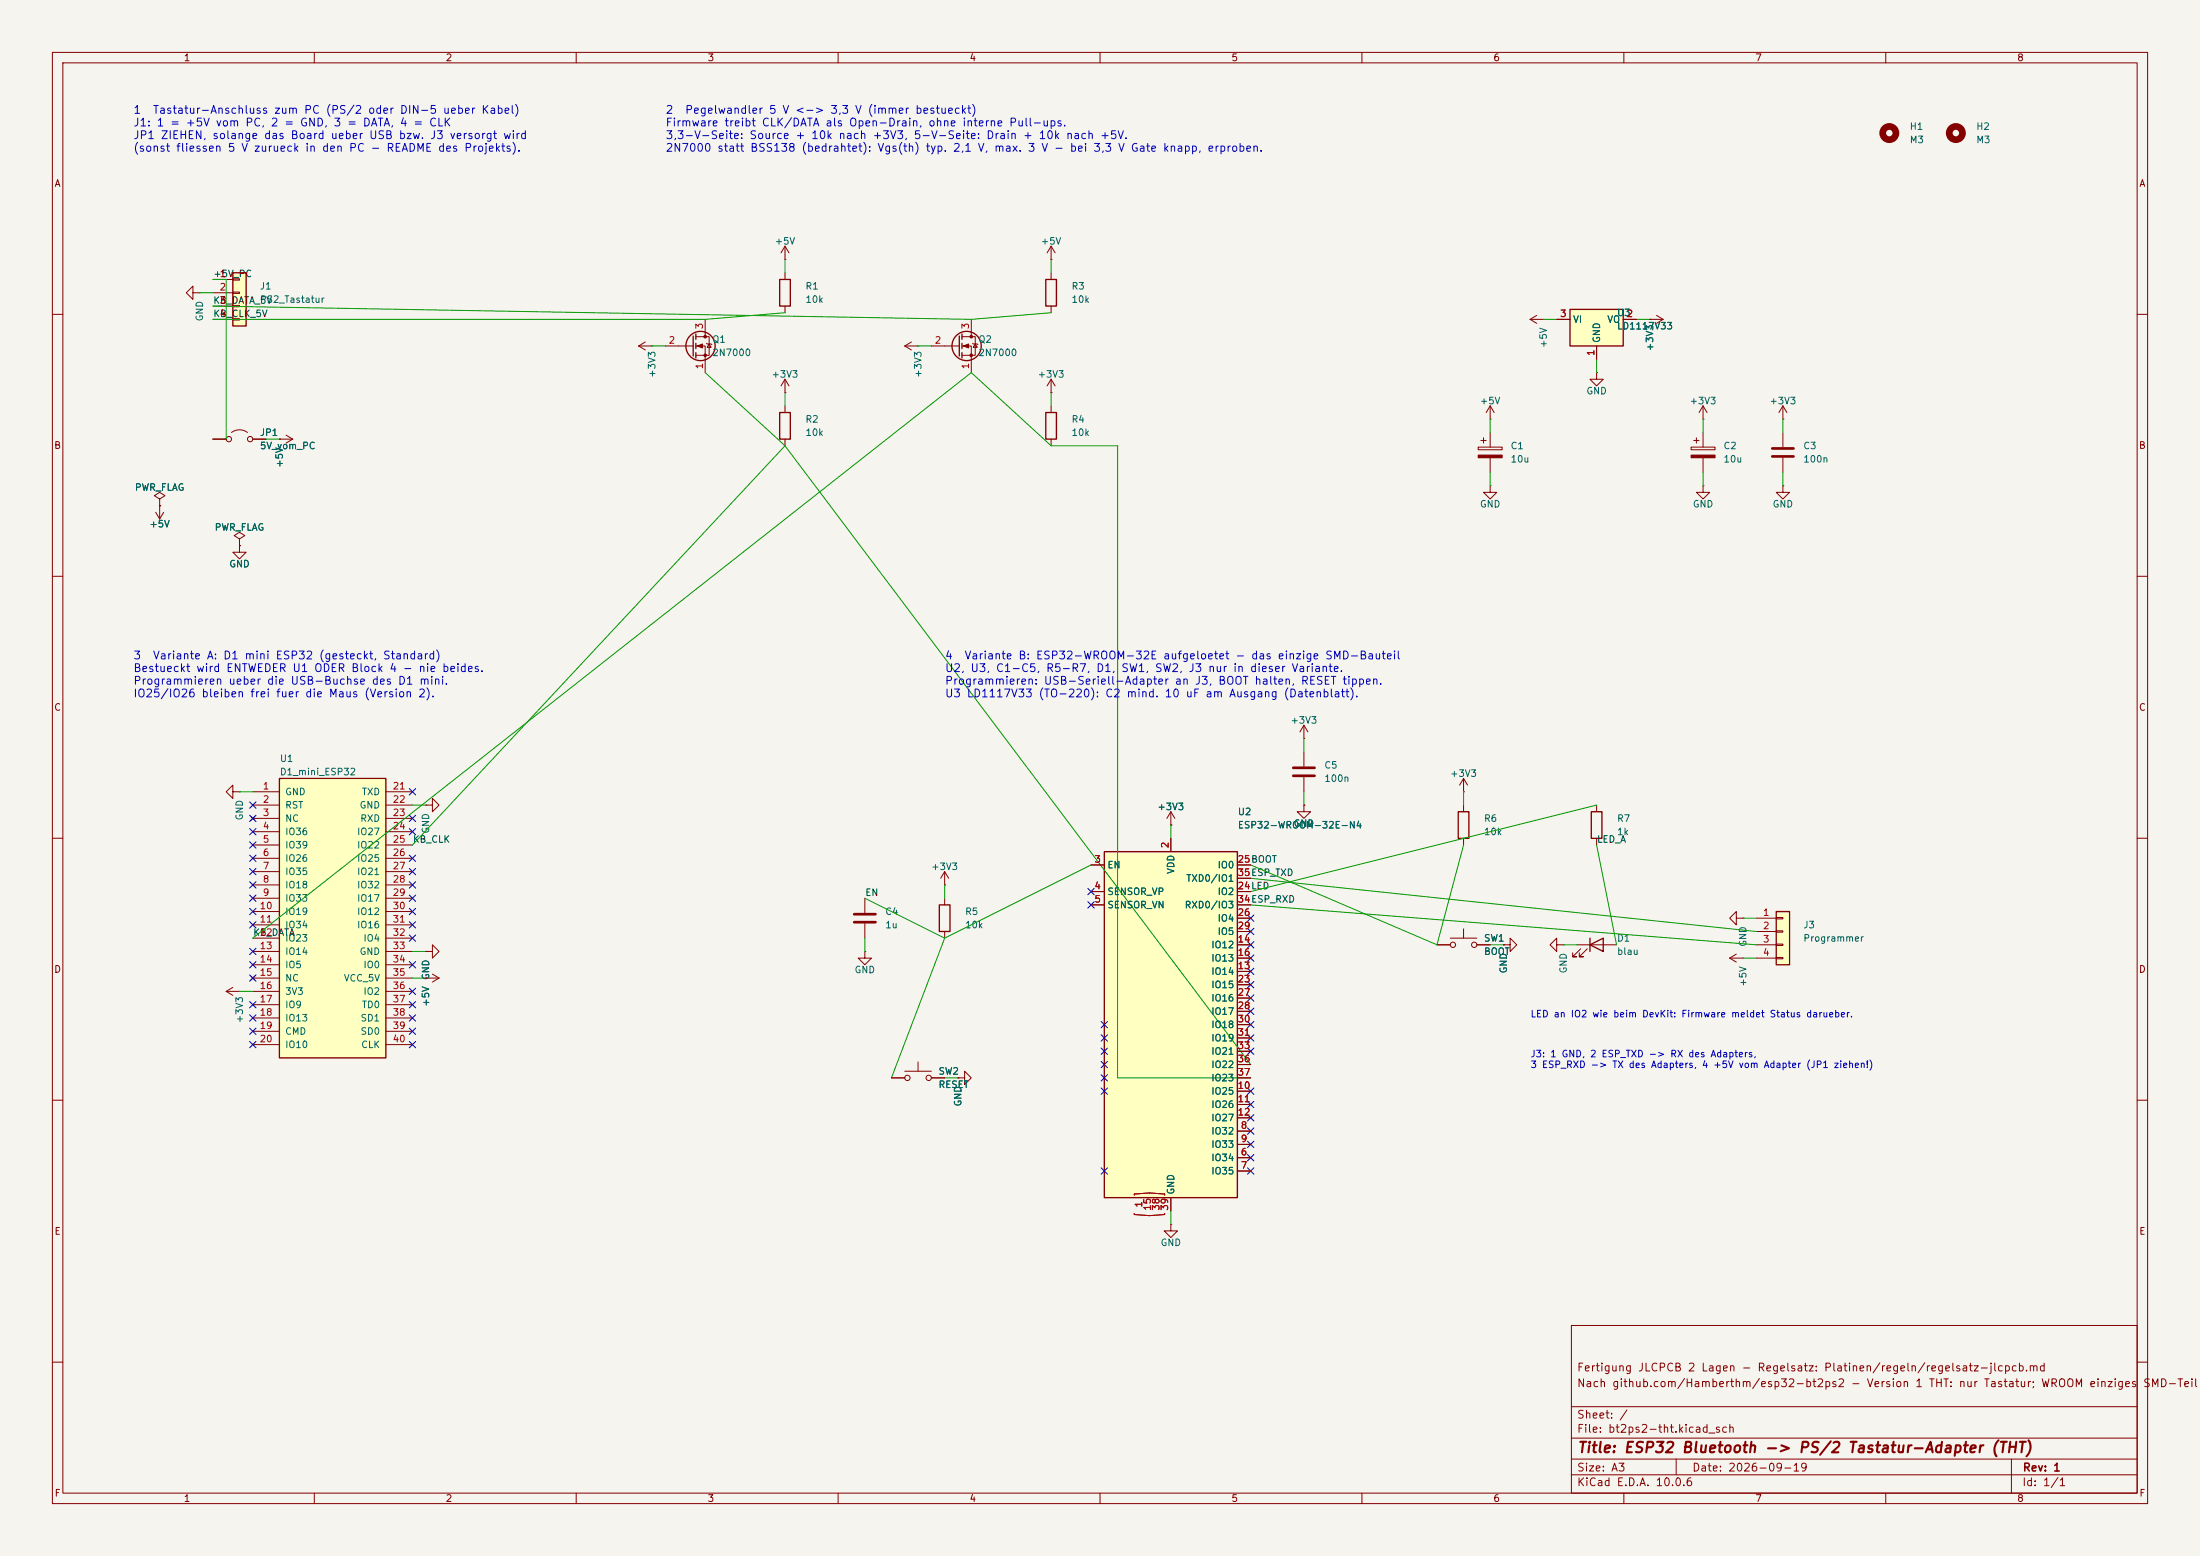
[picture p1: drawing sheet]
<svg xmlns="http://www.w3.org/2000/svg" width="420mm" height="297mm" viewBox="0 0 420 297" stroke-linecap="round" stroke-linejoin="round" font-family="sans-serif">
<path d="M0 0h420v297h-420z" fill="#f5f4ef" stroke="#f5f4ef" stroke-width=".19"/>
<g fill="none" stroke="#840000" stroke-width=".19">
<path d="M10 10h400v277h-400zM12 12h396v273h-396zM60 10v2M110 10v2M160 10v2M210 10v2M260 10v2M310 10v2M360 10v2M10 60h2M149.9 77.5v1.2M315 61h.1"/>
<path d="M315 61h2.5M316.2 60.2l1.3 .8M317.5 61l-1.3 .7M408 60h2M149.9 83.8v1.3M284.5 92.7v1.3h1.2l-1.2 1.3-1.3-1.3h1.3M284.5 92.7h.1M340.4 92.7v1.3h1.2l-1.2 1.3-1.3-1.3h1.3M340.4 92.7h.1M10 110h2M408 110h2M10 160h2"/>
<path d="M408 160h2M276.9 179.1h5M279.4 177.3v1.8M81.3 186.7h.1M81.3 181.6h1.2v-1.3l1.3 1.3-1.3 1.3v-1.3M81.3 181.6h.1M81.3 186.7h2.5M82.5 185.9l1.3 .8M83.8 186.7l-1.3 .8M274.3 180.3h2.6M281.9 180.3h2.6M287 180.3h1.3v-1.2l1.3 1.2-1.3 1.3v-1.3"/>
<path d="M287 180.3h.1M301 180.3h7.6M301.8 181.1l-1.6 1.5h.8h-.8v-.7M303 181.1l-1.5 1.5h.8h-.8v-.7M10 210h2M408 210h2M300 253h108v32h-108zM10 260h2M300 278.5h108M300 274.5h108M300 268.5h108M320 278.5v3"/>
<path d="M384 278.5v6.5M408 260h2M60 285v2M110 285v2M160 285v2M210 285v2M260 285v2M300 281.5h108M310 285v2M360 285v2"/>
<circle cx="277.4" cy="180.3" r=".51"/>
<circle cx="281.4" cy="180.3" r=".51"/>
</g>
<path d="M148.8 78.7h2.1v5.1h-2.1zM303.5 179.1v2.5M303.5 180.3l2.6-1.2v2.5z" fill="none" stroke="#840000" stroke-width=".25"/>
<path d="M299.7 59.1h10.2v6.9h-10.2z" fill="#ffffc2"/>
<path d="M299.7 59.1h10.2v6.9h-10.2zM278.4 154.9h2v5.1h-2zM179.3 172.7h2.1v5.1h-2.1z" fill="none" stroke="#840000" stroke-width=".25"/>
<g fill="none" stroke="#840000" stroke-width=".19">
<path d="M297.2 61h2.5M304.8 66v2.6M309.9 61h2.5M325.1 77.5v2.5M325.1 77.5l-.7 1.2M325.1 77.5l.8 1.2M340.4 77.5l-.8 1.2M340.4 77.5l.7 1.2M340.4 77.5v2.5M40.6 83.8h2.6M44.2 82.6a2.54 2.54 0 0 1 3 0M48.3 83.8h2.5"/>
<path d="M53.3 83.8h.1M53.3 83.8h2.6M54.6 83.1l1.3 .7M55.9 83.8l-1.3 .8M322.8 85.3h4.6v.6h-4.6zM323.3 84.1h1.1M323.8 83.6v1M325.1 92.7v1.3h1.3l-1.3 1.3-1.3-1.3h1.3M325.1 92.7h.1M325.1 80h.1M325.1 82.6v2.7M325.1 87.4v2.8"/>
<path d="M340.4 80h.1M340.4 82.6v2.7M340.4 87.4v2.8M45.7 104.1v1.3h1.3l-1.3 1.3-1.3-1.3h1.3M45.7 104.1h.1M44.4 151.1v-1.2l-1.2 1.2 1.2 1.3v-1.3h1.3M45.7 151.1h.1M279.4 153.7v1.2M165.1 171.5v2.7M165.1 176.3v2.8M180.3 168.9h.1M180.3 166.4v2.5"/>
<path d="M180.3 171.5v1.2M180.3 177.8v1.3M180.3 166.4l-.7 1.2M180.3 166.4l.8 1.2M279.4 160v1.3M170.2 205.7h2.5M172.7 204.5h5.1M175.3 202.7v1.8M177.8 205.7h2.5M182.9 205.7h1.2v-1.2l1.3 1.2-1.3 1.3v-1.3M182.9 205.7h.1M223.5 233.7v1.2h1.3l-1.3 1.3-1.3-1.3h1.3"/>
<path d="M223.5 233.7h.1"/>
<circle cx="43.7" cy="83.8" r=".51"/>
<circle cx="47.8" cy="83.8" r=".51"/>
<circle cx="173.2" cy="205.7" r=".51"/>
<circle cx="177.3" cy="205.7" r=".51"/>
</g>
<path d="M322.8 86.9h4.6v.5h-4.6z" fill="#840000" stroke="#840000" stroke-width=".19"/>
<path d="M338.3 85.6h4.1M338.3 87.1h4.1M163.1 174.5h4M163.1 176h4" fill="none" stroke="#840000" stroke-width=".51"/>
<path d="M210.8 162.6h25.4v66h-25.4z" fill="#ffffc2"/>
<path d="M210.8 162.6h25.4v66h-25.4z" fill="none" stroke="#840000" stroke-width=".25"/>
<g fill="none" stroke="#840000" stroke-width=".19">
<path d="M304.8 71.1v1.3h1.3l-1.3 1.3-1.3-1.3h1.3M304.8 71.1h.1M248.9 138.4v2.6M248.9 138.4l-.7 1.3M248.9 138.4l.8 1.3M81.3 153.7h1.2v-1.3l1.3 1.3-1.3 1.2v-1.2M81.3 153.7h.1M223.5 157.5h.1M223.5 154.9v2.6M223.5 154.9l-.7 1.3M223.5 154.9l.8 1.3M248.9 153.7v1.2h1.3l-1.3 1.3-1.3-1.3h1.3"/>
<path d="M248.9 153.7h.1M248.9 141h.1M248.9 143.5v2.8M248.9 148.3v2.8M279.4 151.1h.1M279.4 148.6l-.8 1.3M279.4 148.6l.8 1.3M279.4 148.6v2.5M208.3 165.1h2.5M208.3 170.2h2.5M208.3 172.7h2.5M223.5 160v2.6"/>
<path d="M236.2 165.1h2.6M236.2 170.2h2.6M236.2 172.7h2.6M236.2 175.3h2.6M236.2 177.8h2.6M236.2 167.6h2.6M43.2 189.2l1.2 .8M43.2 189.2h2.5M44.4 188.5l-1.2 .7M45.7 189.2h.1M165.1 181.6v1.3h1.3l-1.3 1.3-1.3-1.3h1.3M165.1 181.6h.1"/>
<path d="M236.2 185.4h2.6M236.2 180.3h2.6M236.2 182.9h2.6M236.2 188h2.6M236.2 190.5h2.6M236.2 193h2.6M236.2 195.6h2.6M236.2 198.1h2.6M236.2 215.9h2.6M236.2 218.4h2.6M236.2 208.3h2.6M236.2 210.8h2.6"/>
<path d="M236.2 213.4h2.6M236.2 200.7h2.6M236.2 203.2h2.6M236.2 205.7h2.6M223.5 228.6v2.5M236.2 221h2.6M236.2 223.5h2.6"/>
</g>
<path d="M216.5 228.1v-.2l2.9-.2 2.9 .2v.2M216.5 231.6v.2l2.9 .2 2.9-.2v-.2" fill="none" stroke="#a90000" stroke-width=".19"/>
<path d="M246.9 146.6h4.1M246.9 148.1h4.1" fill="none" stroke="#840000" stroke-width=".51"/>
<path d="M53.3 148.6h20.4v53.3h-20.4z" fill="#ffffc2"/>
<g fill="none" stroke="#840000" stroke-width=".25">
<path d="M148.8 53.3h2.1v5.1h-2.1zM132.3 64.1v3.8M132.8 63.8v1M132.8 65.5v1M132.8 67.3v1M199.6 78.7h2.1v5.1h-2.1zM53.3 148.6h20.4v53.3h-20.4z"/>
<circle cx="133.7" cy="66" r="2.79"/>
</g>
<g fill="none" stroke="#840000" stroke-width=".19">
<path d="M149.9 49.5h.1M149.9 47v2.5M149.9 52.1v1.2M149.9 58.4v1.3M149.9 47l-.8 1.3M149.9 47l.7 1.3M121.9 66h2.6M121.9 66l1.3 .8M123.2 65.3l-1.3 .7M124.5 66h.1M127 66h5.3M132.8 64.3h2.6v3.5h-2.6"/>
<path d="M132.8 66h1.8v5.1M134.6 61v3.3M134.9 65.5l1 .3M135.4 65.7l.4 .6h-.8zM149.9 74.9h.1M149.9 72.4l-.8 1.3M149.9 72.4l.7 1.3M149.9 72.4v2.5M200.7 74.9h.1M200.7 72.4l-.8 1.3M200.7 72.4l.7 1.3M200.7 72.4v2.5"/>
<path d="M200.7 77.5v1.2M284.5 77.5l-.8 1.2M284.5 77.5l.7 1.2M284.5 77.5v2.5M292.1 61l1.3 .7M292.1 61h2.5M293.4 60.2l-1.3 .8M294.6 61h.1M30.5 95.3l1-.7-1-.6-1 .6 1 .7v1.2M30.5 96.5h.1M200.7 83.8v1.3M282.2 85.3h4.6v.6h-4.6z"/>
<path d="M282.7 84.1h1M283.2 83.6v1M284.5 80h.1M284.5 82.6v2.7M284.5 87.4v2.8M47.9 155.8l.7 .8M48.3 151.1h5M48.3 153.7h5M48.3 156.2h5M48.3 158.8h5M48.6 155.8l-.7 .8M73.7 151.1h5"/>
<path d="M73.7 153.7h5M73.7 156.2h5M73.7 158.8h5M48.3 161.3h5M48.3 163.8h5M48.3 166.4h5M48.3 168.9h5M48.3 171.5h5M48.3 174h5M48.3 176.5h5M48.3 179.1h5M73.7 161.3h5"/>
<path d="M73.7 163.8h5M73.7 166.4h5M73.7 168.9h5M73.7 171.5h5M73.7 174h5M73.7 176.5h5M73.7 179.1h5M47.9 186.3l.7 .8M48.3 181.6h5M48.3 184.2h5M48.3 186.7h5M48.3 189.2h5"/>
<path d="M48.3 191.8h5M48.3 194.3h5M48.3 196.9h5M48.3 199.4h5M48.6 186.3l-.7 .8M73.7 181.6h5M73.7 184.2h5M73.7 186.7h5M73.7 189.2h5M73.7 191.8h5M73.7 194.3h5M73.7 196.9h5"/>
<path d="M73.7 199.4h5M297.2 180.3v-1.2l-1.3 1.2 1.3 1.3v-1.3h1.2M298.4 180.3h.1M330.2 182.9l1.3 .7M330.2 182.9h2.5M331.5 182.1l-1.3 .8M332.7 182.9h.1"/>
</g>
<g fill="#840000" stroke="#840000" stroke-width=".19">
<path d="M133.1 66l1-.3v.7z"/>
<path d="M282.2 86.9h4.6v.5h-4.6z"/>
<circle cx="134.6" cy="64.3" r=".25"/>
<circle cx="134.6" cy="67.8" r=".25"/>
</g>
<path d="M339.1 174h2.5v10.2h-2.5z" fill="#ffffc2"/>
<path d="M339.1 174h2.5v10.2h-2.5z" fill="none" stroke="#840000" stroke-width=".25"/>
<path d="M335.3 175.3h3.8M335.3 177.8h3.8M339.1 175.1h1.3v.3h-1.3zM339.1 177.7h1.3v.2h-1.3zM335.3 180.3h3.8M335.3 182.9h3.8M339.1 180.2h1.3v.3h-1.3zM339.1 182.8h1.3v.2h-1.3z" fill="none" stroke="#840000" stroke-width=".19"/>
<path d="M44.4 52.1h2.6v10.1h-2.6z" fill="#ffffc2"/>
<g fill="none" stroke="#840000" stroke-width=".25">
<path d="M44.4 52.1h2.6v10.1h-2.6zM199.6 53.3h2.1v5.1h-2.1zM183.1 64.1v3.8M183.6 63.8v1M183.6 65.5v1M183.6 67.3v1M303.8 154.9h2v5.1h-2z"/>
<circle cx="184.5" cy="66" r="2.79"/>
</g>
<g fill="none" stroke="#840000" stroke-width=".19">
<path d="M36.8 55.9v-1.3l-1.2 1.3 1.2 1.3v-1.3h1.3M38.1 55.9h.1M40.6 53.3h3.8M40.6 55.9h3.8M40.6 58.4h3.8M44.4 53.2h1.3v.3h-1.3zM44.4 55.8h1.3v.2h-1.3zM44.4 58.3h1.3v.2h-1.3zM200.7 49.5h.1M200.7 47v2.5M200.7 52.1v1.2M200.7 58.4v1.3"/>
<path d="M200.7 47l-.8 1.3M200.7 47l.7 1.3M40.6 61h3.8M44.4 60.8h1.3v.3h-1.3zM172.7 66h2.6M172.7 66l1.3 .8M174 65.3l-1.3 .7M175.3 66h.1M177.8 66h5.3M183.6 64.3h2.6v3.5h-2.6M183.6 66h1.8v5.1M185.4 61v3.3"/>
<path d="M185.7 65.5l1 .3M186.2 65.7l.4 .6h-.8zM297.2 61h2.5M304.8 66v2.6M309.9 61h2.5M315 61h.1M29.7 97.8l.8 1.3M30.5 96.5h.1M30.5 96.5v2.6M31.2 97.8l-.7 1.3M40.6 83.8h2.6M48.3 83.8h2.5"/>
<path d="M53.3 83.8h.1M45.7 102.9l1-.7-1-.6-1 .6 1 .7v1.2M45.7 104.1h.1M223.5 157.5h.1M248.9 153.7h.1M304.8 153.7v1.2M208.3 165.1h2.5M208.3 170.2h2.5M208.3 172.7h2.5M223.5 160v2.6M236.2 165.1h2.6M236.2 170.2h2.6"/>
<path d="M236.2 172.7h2.6M236.2 175.3h2.6M236.2 177.8h2.6M236.2 167.6h2.6M304.8 160v1.3M331.5 175.3v-1.3l-1.3 1.3 1.3 1.2v-1.2h1.2M332.7 175.3h.1M81.3 181.6h.1M81.3 186.7h.1M236.2 185.4h2.6M236.2 180.3h2.6M236.2 182.9h2.6"/>
<path d="M236.2 188h2.6M236.2 190.5h2.6M236.2 193h2.6M236.2 195.6h2.6M236.2 198.1h2.6M274.3 180.3h2.6M281.9 180.3h2.6M287 180.3h.1M170.2 205.7h2.5M177.8 205.7h2.5M182.9 205.7h.1M236.2 205.7h2.6"/>
<path d="M236.2 215.9h2.6M236.2 218.4h2.6M236.2 208.3h2.6M236.2 210.8h2.6M236.2 213.4h2.6M236.2 200.7h2.6M236.2 203.2h2.6M223.5 228.6v2.5M236.2 221h2.6M236.2 223.5h2.6"/>
</g>
<g fill="none" stroke="#840000" stroke-width="1.3">
<circle cx="360.7" cy="25.4" r="1.27"/>
<circle cx="373.4" cy="25.4" r="1.27"/>
</g>
<g fill="#840000" stroke="#840000" stroke-width=".19">
<path d="M183.9 66l1-.3v.7z"/>
<circle cx="185.4" cy="64.3" r=".25"/>
<circle cx="185.4" cy="67.8" r=".25"/>
</g>
<g fill="none" stroke="#009600" stroke-width=".19">
<path d="M38.1 55.9h2.5M40.6 53.3h2.6v30.5h-2.6M40.6 58.4l144.8 2.6 15.3-1.3M149.9 59.7l-15.3 1.3h-94M149.9 49.5v2.6M200.7 49.5v2.6M124.5 66h2.5M134.6 71.1l15.3 14M149.9 74.9v2.6M175.3 66h2.5M200.7 74.9v2.6M294.6 61h2.6"/>
<path d="M304.8 68.6v2.5M312.4 61h2.6M50.8 83.8h2.5M149.9 85.1l88.9 118.1M149.9 85.1l-71.2 76.2M284.5 80v2.6M284.5 90.2v2.5M325.1 80v2.6M325.1 90.2v2.5M340.4 80v2.6M340.4 90.2v2.5M45.7 151.1h2.6"/>
<path d="M78.7 153.7h2.6M223.5 157.5v2.5M248.9 141v2.5M248.9 151.1v2.6M279.4 151.1v2.6M304.8 153.7l-66 16.5M48.3 179.1l137.1-108 15.3 14h12.7v120.6h25.4M165.1 171.5l15.2 7.6M165.1 179.1v2.5M180.3 179.1l-10.1 26.6M180.3 168.9v2.6M208.3 165.1l-28 14"/>
<path d="M238.8 172.7l96.5 7.6M238.8 167.6l96.5 10.2M279.4 161.3l-5.1 19-35.5-15.2M304.8 161.3l3.8 19M332.7 175.3h2.6M45.7 189.2h2.6M78.7 186.7h2.6M78.7 181.6h2.6M284.5 180.3h2.5M298.4 180.3h2.6M332.7 182.9h2.6M180.3 205.7h2.6"/>
<path d="M223.5 231.1v2.6"/>
</g>
<g fill="none" stroke="#000084" stroke-width=".19">
<path d="M47.7 158.1l1.2 1.3M47.7 155.6l1.2 1.2M47.7 153.1l1.2 1.2M48.9 158.1l-1.2 1.3M48.9 155.6l-1.2 1.2M48.9 153.1l-1.2 1.2M78.1 158.1l1.2 1.3M78.1 155.6l1.2 1.2M78.1 150.5l1.2 1.2M79.3 155.6l-1.2 1.2M79.3 158.1l-1.2 1.3M79.3 150.5l-1.2 1.2"/>
<path d="M47.7 173.4l1.2 1.2M47.7 175.9l1.2 1.2M47.7 160.7l1.2 1.2M47.7 165.8l1.2 1.2M47.7 170.8l1.2 1.3M47.7 168.3l1.2 1.2M47.7 163.2l1.2 1.2M48.9 173.4l-1.2 1.2M48.9 175.9l-1.2 1.2M48.9 160.7l-1.2 1.2M48.9 165.8l-1.2 1.2M48.9 170.8l-1.2 1.3"/>
<path d="M48.9 168.3l-1.2 1.2M48.9 163.2l-1.2 1.2M78.1 178.5l1.2 1.2M78.1 175.9l1.2 1.2M78.1 163.2l1.2 1.2M78.1 165.8l1.2 1.2M78.1 168.3l1.2 1.2M78.1 170.8l1.2 1.3M78.1 173.4l1.2 1.2M79.3 168.3l-1.2 1.2M79.3 178.5l-1.2 1.2M79.3 175.9l-1.2 1.2"/>
<path d="M79.3 163.2l-1.2 1.2M79.3 165.8l-1.2 1.2M79.3 170.8l-1.2 1.3M79.3 173.4l-1.2 1.2M207.7 172.1l1.2 1.2M207.7 169.6l1.2 1.2M208.9 172.1l-1.2 1.2M208.9 169.6l-1.2 1.2M238.2 179.7l1.2 1.2M238.2 174.7l1.2 1.2M238.2 177.2l1.2 1.2M239.4 179.7l-1.2 1.2"/>
<path d="M239.4 177.2l-1.2 1.2M239.4 174.7l-1.2 1.2M47.7 198.8l1.2 1.2M47.7 181l1.2 1.2M47.7 183.5l1.2 1.3M47.7 186.1l1.2 1.2M47.7 193.7l1.2 1.2M47.7 191.2l1.2 1.2M47.7 196.2l1.2 1.3M48.9 198.8l-1.2 1.2M48.9 181l-1.2 1.2M48.9 183.5l-1.2 1.3"/>
<path d="M48.9 186.1l-1.2 1.2M48.9 193.7l-1.2 1.2M48.9 191.2l-1.2 1.2M48.9 196.2l-1.2 1.3M78.1 188.6l1.2 1.2M78.1 183.5l1.2 1.3M78.1 191.2l1.2 1.2M78.1 193.7l1.2 1.2M78.1 196.2l1.2 1.3M78.1 198.8l1.2 1.2M79.3 188.6l-1.2 1.2M79.3 183.5l-1.2 1.3"/>
<path d="M79.3 191.2l-1.2 1.2M79.3 193.7l-1.2 1.2M79.3 196.2l-1.2 1.3M79.3 198.8l-1.2 1.2M210.2 195l1.2 1.2M210.2 197.5l1.2 1.2M211.4 195l-1.2 1.2M211.4 197.5l-1.2 1.2M238.2 195l1.2 1.2M238.2 197.5l1.2 1.2M238.2 184.8l1.2 1.2M238.2 192.4l1.2 1.2"/>
<path d="M238.2 189.9l1.2 1.2M238.2 187.4l1.2 1.2M238.2 182.3l1.2 1.2M239.4 195l-1.2 1.2M239.4 197.5l-1.2 1.2M239.4 184.8l-1.2 1.2M239.4 192.4l-1.2 1.2M239.4 189.9l-1.2 1.2M239.4 187.4l-1.2 1.2M239.4 182.3l-1.2 1.2M210.2 205.1l1.2 1.2M210.2 207.7l1.2 1.2"/>
<path d="M210.2 202.6l1.2 1.2M210.2 200.1l1.2 1.2M211.4 205.1l-1.2 1.2M211.4 207.7l-1.2 1.2M211.4 202.6l-1.2 1.2M211.4 200.1l-1.2 1.2M238.2 215.3l1.2 1.2M238.2 217.8l1.2 1.2M238.2 207.7l1.2 1.2M238.2 210.2l1.2 1.2M238.2 212.8l1.2 1.2M238.2 200.1l1.2 1.2"/>
<path d="M239.4 215.3l-1.2 1.2M239.4 217.8l-1.2 1.2M239.4 207.7l-1.2 1.2M239.4 210.2l-1.2 1.2M239.4 212.8l-1.2 1.2M239.4 200.1l-1.2 1.2M210.2 222.9l1.2 1.2M211.4 222.9l-1.2 1.2M238.2 220.4l1.2 1.2M238.2 222.9l1.2 1.2M239.4 220.4l-1.2 1.2M239.4 222.9l-1.2 1.2"/>
</g>
<path d="M216.5 228.1v-.2l2.9-.2 2.9 .2v.2M216.5 231.6v.2l2.9 .2 2.9-.2v-.2" fill="none" stroke="#a90000" stroke-width=".19"/>
<text font-size="2" fill="#840000" x="301" y="277.8">Title: ESP32 Bluetooth -&gt; PS/2 Tastatur-Adapter (THT)</text>
<g font-size="1.5" fill="#0000c2">
<text x="25.4" y="22.1">1</text>
<text x="29.1" y="22.1">Tastatur-Anschluss zum PC (PS/2 oder DIN-5 ueber Kabel)</text>
<text x="127" y="22.1">2</text>
<text x="130.7" y="22.1">Pegelwandler 5 V &lt;-&gt; 3,3 V (immer bestueckt)</text>
<text x="25.4" y="24.5">J1: 1 = +5V vom PC, 2 = GND, 3 = DATA, 4 = CLK</text>
<text x="25.4" y="26.9">JP1 ZIEHEN, solange das Board ueber USB bzw. J3 versorgt wird</text>
<text x="25.4" y="29.3">(sonst fliessen 5 V zurueck in den PC - README des Projekts).</text>
<text x="127" y="24.5">Firmware treibt CLK/DATA als Open-Drain, ohne interne Pull-ups.</text>
<text x="127" y="26.9">3,3-V-Seite: Source + 10k nach +3V3, 5-V-Seite: Drain + 10k nach +5V.</text>
<text x="127" y="29.3">2N7000 statt BSS138 (bedrahtet): Vgs(th) typ. 2,1 V, max. 3 V - bei 3,3 V Gate knapp, erproben.</text>
<text x="25.4" y="126.2">3</text>
<text x="25.4" y="128.6">Bestueckt wird ENTWEDER U1 ODER Block 4 - nie beides.</text>
<text x="25.4" y="131.1">Programmieren ueber die USB-Buchse des D1 mini.</text>
<text x="29.1" y="126.2">Variante A: D1 mini ESP32 (gesteckt, Standard)</text>
<text x="180.3" y="126.2">4</text>
<text x="180.3" y="128.6">U2, U3, C1-C5, R5-R7, D1,</text>
<text x="180.3" y="131.1">Programmieren: USB-Seriell-Adapter an J3, BOOT halten, RESET tippen.</text>
<text x="184" y="126.2">Variante B: ESP32-WROOM-32E aufgeloetet - das einzige SMD-Bauteil</text>
<text x="213.9" y="128.6">SW1, SW2, J3 nur in dieser Variante.</text>
<text x="25.4" y="133.5">IO25/IO26 bleiben frei fuer die Maus (Version 2).</text>
<text x="180.3" y="133.5">U3 LD1117V33 (TO-220): C2 mind. 10 uF am Ausgang (Datenblatt).</text>
</g>
<g font-size="1.5" fill="#840000">
<text x="300.9" y="262.1">Fertigung JLCPCB 2 Lagen - Regelsatz: Platinen/regeln/regelsatz-jlcpcb.md</text>
<text x="300.9" y="265.1">Nach github.com/Hamberthm/esp32-bt2ps2 - Version 1 THT: nur Tastatur; WROOM einziges</text>
<text x="409" y="265.1">SMD-Teil</text>
<text x="300.9" y="273.8">File: bt2ps2-tht.kicad_sch</text>
<text x="300.9" y="271.1">Sheet: /</text>
<text x="300.9" y="281.2">Size: A3</text>
<text x="322.9" y="281.2">Date: 2026-09-19</text>
<text x="386" y="281.2">Rev: 1</text>
<text x="300.9" y="284">KiCad E.D.A. 10.0.6</text>
<text x="385.9" y="284">Id: 1/1</text>
</g>
<g font-size="1.3" fill="#840000">
<text x="35" y="12">1</text>
<text x="85" y="12">2</text>
<text x="135" y="12">3</text>
<text x="185" y="12">4</text>
<text x="235" y="12">5</text>
<text x="285" y="12">6</text>
<text x="335" y="12">7</text>
<text x="385" y="12">8</text>
<text x="10.3" y="36">A</text>
<text x="408.3" y="36">A</text>
<text x="10.2" y="86">B</text>
<text x="408.2" y="86">B</text>
<text x="10.2" y="136">C</text>
<text x="408.2" y="136">C</text>
<text x="10.2" y="186">D</text>
<text x="408.2" y="186">D</text>
<text x="10.3" y="236">E</text>
<text x="408.3" y="236">E</text>
<text x="10.3" y="286">F</text>
<text x="35" y="287">1</text>
<text x="85" y="287">2</text>
<text x="135" y="287">3</text>
<text x="185" y="287">4</text>
<text x="235" y="287">5</text>
<text x="285" y="287">6</text>
<text x="335" y="287">7</text>
<text x="385" y="287">8</text>
<text x="408.3" y="286">F</text>
</g>
<g font-size="1.3" fill="#006464">
<text x="364.5" y="25.1">H1</text>
<text x="364.5" y="27.6">M3</text>
<text x="377.2" y="25.1">H2</text>
<text x="377.2" y="27.6">M3</text>
<text x="147.8" y="47">+5V</text>
<text x="198.6" y="47">+5V</text>
<text x="49.5" y="55.6">J1</text>
<text x="49.5" y="58.1">PS2_Tastatur</text>
<text x="153.7" y="55.6">R1</text>
<text x="153.7" y="58.1">10k</text>
<text x="204.5" y="55.6">R3</text>
<text x="204.5" y="58.1">10k</text>
<text x="39.1" y="61.4" transform="rotate(-90 39.1 61.4)">GND</text>
<text x="135.9" y="65.7">Q1</text>
<text x="186.7" y="65.7">Q2</text>
<text x="300.2" y="61.9">VI</text>
<text x="305.8" y="65.6" transform="rotate(-90 305.8 65.6)">GND</text>
<text x="306.7" y="61.9">VO</text>
<text x="308.6" y="60.7">U3</text>
<text x="308.6" y="63.2">LD1117V33</text>
<text x="135.9" y="68.3">2N7000</text>
<text x="186.7" y="68.3">2N7000</text>
<text x="295.6" y="66.5" transform="rotate(-90 295.6 66.5)">+5V</text>
<text x="315.9" y="67.1" transform="rotate(-90 315.9 67.1)">+3V3</text>
<text x="125.4" y="72.2" transform="rotate(-90 125.4 72.2)">+3V3</text>
<text x="147.2" y="72.4">+3V3</text>
<text x="176.2" y="72.2" transform="rotate(-90 176.2 72.2)">+3V3</text>
<text x="198" y="72.4">+3V3</text>
<text x="282.4" y="77.5">+5V</text>
<text x="302.7" y="75.6">GND</text>
<text x="322.5" y="77.5">+3V3</text>
<text x="337.7" y="77.5">+3V3</text>
<text x="49.5" y="83.5">JP1</text>
<text x="153.7" y="81">R2</text>
<text x="153.7" y="83.5">10k</text>
<text x="204.5" y="81">R4</text>
<text x="204.5" y="83.5">10k</text>
<text x="49.5" y="86.1">5V_vom_PC</text>
<text x="54.3" y="89.4" transform="rotate(-90 54.3 89.4)">+5V</text>
<text x="288.3" y="86.1">C1</text>
<text x="288.3" y="88.6">10u</text>
<text x="328.9" y="86.1">C2</text>
<text x="328.9" y="88.6">10u</text>
<text x="344.2" y="86.1">C3</text>
<text x="344.2" y="88.6">100n</text>
<text x="25.6" y="94">PWR_FLAG</text>
<text x="28.4" y="101">+5V</text>
<text x="40.9" y="101.6">PWR_FLAG</text>
<text x="282.4" y="97.2">GND</text>
<text x="323.1" y="97.2">GND</text>
<text x="338.3" y="97.2">GND</text>
<text x="43.7" y="108.6">GND</text>
<text x="246.3" y="138.4">+3V3</text>
<text x="53.3" y="145.7">U1</text>
<text x="53.3" y="148.3">D1_mini_ESP32</text>
<text x="252.7" y="147">C5</text>
<text x="252.7" y="149.6">100n</text>
<text x="276.7" y="148.6">+3V3</text>
<text x="54.3" y="152.1">GND</text>
<text x="54.3" y="154.6">RST</text>
<text x="68.5" y="154.6">GND</text>
<text x="69" y="152.1">TXD</text>
<text x="220.9" y="154.9">+3V3</text>
<text x="236.2" y="155.9">U2</text>
<text x="46.7" y="156.7" transform="rotate(-90 46.7 156.7)">GND</text>
<text x="54.3" y="157.2">NC</text>
<text x="54.3" y="159.7">IO36</text>
<text x="68.1" y="159.7">IO27</text>
<text x="68.7" y="157.2">RXD</text>
<text x="82.2" y="159.2" transform="rotate(-90 82.2 159.2)">GND</text>
<text x="236.2" y="158.4">ESP32-WROOM-32E-N4</text>
<text x="246.9" y="158.1">GND</text>
<text x="283.2" y="157.2">R6</text>
<text x="283.2" y="159.7">10k</text>
<text x="308.6" y="157.2">R7</text>
<text x="308.6" y="159.7">1k</text>
<text x="54.3" y="162.3">IO39</text>
<text x="54.3" y="164.8">IO26</text>
<text x="54.3" y="167.3">IO35</text>
<text x="68.1" y="162.3">IO22</text>
<text x="68.1" y="164.8">IO25</text>
<text x="68.1" y="167.3">IO21</text>
<text x="177.7" y="166.4">+3V3</text>
<text x="211.3" y="166.1">EN</text>
<text x="224.5" y="166.9" transform="rotate(-90 224.5 166.9)">VDD</text>
<text x="232.3" y="166.1">IO0</text>
<text x="54.3" y="169.9">IO18</text>
<text x="54.3" y="172.4">IO33</text>
<text x="68.1" y="169.9">IO32</text>
<text x="68.1" y="172.4">IO17</text>
<text x="211.3" y="171.1">SENSOR_VP</text>
<text x="211.3" y="173.7">SENSOR_VN</text>
<text x="226.1" y="173.7">RXD0/IO3</text>
<text x="226.4" y="168.6">TXD0/IO1</text>
<text x="232.3" y="171.1">IO2</text>
<text x="54.3" y="175">IO19</text>
<text x="54.3" y="177.5">IO34</text>
<text x="68.1" y="175">IO12</text>
<text x="68.1" y="177.5">IO16</text>
<text x="168.9" y="175">C4</text>
<text x="168.9" y="177.5">1u</text>
<text x="184.1" y="175">R5</text>
<text x="184.1" y="177.5">10k</text>
<text x="232.3" y="176.2">IO4</text>
<text x="232.3" y="178.8">IO5</text>
<text x="344.2" y="177.5">J3</text>
<text x="54.3" y="180">IO23</text>
<text x="54.3" y="182.6">IO14</text>
<text x="54.3" y="185.1">IO5</text>
<text x="68.5" y="182.6">GND</text>
<text x="69.3" y="180">IO4</text>
<text x="69.3" y="185.1">IO0</text>
<text x="231.1" y="181.3">IO12</text>
<text x="231.1" y="183.8">IO13</text>
<text x="283.2" y="180">SW1</text>
<text x="283.2" y="182.6">BOOT</text>
<text x="288" y="185.9" transform="rotate(-90 288 185.9)">GND</text>
<text x="299.4" y="185.9" transform="rotate(-90 299.4 185.9)">GND</text>
<text x="308.6" y="180">D1</text>
<text x="308.6" y="182.6">blau</text>
<text x="333.7" y="180.8" transform="rotate(-90 333.7 180.8)">GND</text>
<text x="344.2" y="180">Programmer</text>
<text x="54.3" y="187.7">NC</text>
<text x="54.3" y="190.2">3V3</text>
<text x="65.5" y="187.7">VCC_5V</text>
<text x="69.3" y="190.2">IO2</text>
<text x="82.2" y="187.2" transform="rotate(-90 82.2 187.2)">GND</text>
<text x="163" y="186.1">GND</text>
<text x="231.1" y="186.4">IO14</text>
<text x="231.1" y="188.9">IO15</text>
<text x="231.1" y="191.5">IO16</text>
<text x="333.7" y="188.4" transform="rotate(-90 333.7 188.4)">+5V</text>
<text x="46.7" y="195.4" transform="rotate(-90 46.7 195.4)">+3V3</text>
<text x="54.3" y="192.7">IO9</text>
<text x="54.3" y="195.3">IO13</text>
<text x="54.3" y="197.8">CMD</text>
<text x="68.7" y="195.3">SD1</text>
<text x="68.7" y="197.8">SD0</text>
<text x="69" y="192.7">TD0</text>
<text x="82.2" y="192.3" transform="rotate(-90 82.2 192.3)">+5V</text>
<text x="231.1" y="194">IO17</text>
<text x="231.1" y="196.5">IO18</text>
<text x="54.3" y="200.4">IO10</text>
<text x="68.8" y="200.4">CLK</text>
<text x="231.1" y="199.1">IO19</text>
<text x="231.1" y="201.6">IO21</text>
<text x="179.1" y="205.4">SW2</text>
<text x="179.1" y="208">RESET</text>
<text x="231.1" y="209.2">IO25</text>
<text x="231.1" y="204.2">IO22</text>
<text x="231.1" y="206.7">IO23</text>
<text x="183.8" y="211.3" transform="rotate(-90 183.8 211.3)">GND</text>
<text x="231.1" y="211.8">IO26</text>
<text x="231.1" y="214.3">IO27</text>
<text x="231.1" y="221.9">IO34</text>
<text x="231.1" y="216.9">IO32</text>
<text x="231.1" y="219.4">IO33</text>
<text x="231.1" y="224.5">IO35</text>
<text x="224.5" y="228.1" transform="rotate(-90 224.5 228.1)">GND</text>
<text x="221.5" y="238.1">GND</text>
</g>
<g font-size="1.3" fill="#0f0f0f">
<text x="40.6" y="53.2">+5V_PC</text>
<text x="40.6" y="58.3">KB_DATA_5V</text>
<text x="40.6" y="60.8">KB_CLK_5V</text>
<text x="78.7" y="161.2">KB_CLK</text>
<text x="304.8" y="161.2">LED_A</text>
<text x="165.1" y="171.3">EN</text>
<text x="48.2" y="178.9">KB_DATA</text>
</g>
<g font-size="1.3" fill="#a90000">
<text x="41.8" y="53.2">1</text>
<text x="41.8" y="55.7">2</text>
<text x="41.8" y="58.3">3</text>
<text x="41.8" y="60.8">4</text>
<text x="127.5" y="65.9">2</text>
<text x="134.5" y="63" transform="rotate(-90 134.5 63)">3</text>
<text x="178.3" y="65.9">2</text>
<text x="185.3" y="63" transform="rotate(-90 185.3 63)">3</text>
<text x="297.7" y="60.8">3</text>
<text x="310.4" y="60.8">2</text>
<text x="134.5" y="70.6" transform="rotate(-90 134.5 70.6)">1</text>
<text x="185.3" y="70.6" transform="rotate(-90 185.3 70.6)">1</text>
<text x="304.7" y="68" transform="rotate(-90 304.7 68)">1</text>
<text x="50.1" y="151">1</text>
<text x="50.1" y="153.5">2</text>
<text x="74.9" y="151">21</text>
<text x="74.9" y="153.5">22</text>
<text x="50.1" y="156.1">3</text>
<text x="50.1" y="158.6">4</text>
<text x="50.1" y="161.2">5</text>
<text x="74.9" y="156.1">23</text>
<text x="74.9" y="158.6">24</text>
<text x="74.9" y="161.2">25</text>
<text x="50.1" y="163.7">6</text>
<text x="50.1" y="166.2">7</text>
<text x="74.9" y="163.7">26</text>
<text x="74.9" y="166.2">27</text>
<text x="208.8" y="165">3</text>
<text x="223.4" y="162" transform="rotate(-90 223.4 162)">2</text>
<text x="236.2" y="165">25BOOT</text>
<text x="236.2" y="167.5">35ESP_TXD</text>
<text x="236.2" y="165">25</text>
<text x="236.2" y="167.5">35</text>
<text x="49.5" y="173.9">10</text>
<text x="50.1" y="168.8">8</text>
<text x="50.1" y="171.3">9</text>
<text x="74.9" y="168.8">28</text>
<text x="74.9" y="171.3">29</text>
<text x="74.9" y="173.9">30</text>
<text x="208.8" y="170">4</text>
<text x="208.8" y="172.6">5</text>
<text x="236.2" y="170">24LED</text>
<text x="236.2" y="172.6">34ESP_RXD</text>
<text x="236.2" y="170">24</text>
<text x="236.2" y="172.6">34</text>
<text x="49.5" y="176.4">11</text>
<text x="49.5" y="178.9">12</text>
<text x="74.9" y="176.4">31</text>
<text x="74.9" y="178.9">32</text>
<text x="236.2" y="175.1">26</text>
<text x="236.2" y="177.7">29</text>
<text x="336.5" y="175.1">1</text>
<text x="336.5" y="177.7">2</text>
<text x="49.5" y="181.5">13</text>
<text x="49.5" y="184">14</text>
<text x="74.9" y="181.5">33</text>
<text x="74.9" y="184">34</text>
<text x="236.2" y="185.3">13</text>
<text x="236.2" y="180.2">14</text>
<text x="236.2" y="182.7">16</text>
<text x="336.5" y="180.2">3</text>
<text x="336.5" y="182.7">4</text>
<text x="49.5" y="186.6">15</text>
<text x="49.5" y="189.1">16</text>
<text x="49.5" y="191.6">17</text>
<text x="74.9" y="186.6">35</text>
<text x="74.9" y="189.1">36</text>
<text x="74.9" y="191.6">37</text>
<text x="236.2" y="187.8">23</text>
<text x="236.2" y="190.4">27</text>
<text x="49.5" y="194.2">18</text>
<text x="49.5" y="196.7">19</text>
<text x="74.9" y="194.2">38</text>
<text x="74.9" y="196.7">39</text>
<text x="236.2" y="192.9">28</text>
<text x="236.2" y="195.4">30</text>
<text x="236.2" y="198">31</text>
<text x="49.5" y="199.3">20</text>
<text x="74.9" y="199.3">40</text>
<text x="236.2" y="200.5">33</text>
<text x="236.2" y="203.1">36</text>
<text x="236.2" y="208.1">10</text>
<text x="236.2" y="205.6">37</text>
<text x="236.2" y="210.7">11</text>
<text x="236.2" y="213.2">12</text>
<text x="236.8" y="215.8">8</text>
<text x="236.8" y="220.8">6</text>
<text x="236.8" y="218.3">9</text>
<text x="236.8" y="223.4">7</text>
<text x="218.3" y="230.6" transform="rotate(-90 218.3 230.6)">1</text>
<text x="220" y="231.2" transform="rotate(-90 220 231.2)">15</text>
<text x="221.7" y="231.2" transform="rotate(-90 221.7 231.2)">38</text>
<text x="223.3" y="231.2" transform="rotate(-90 223.3 231.2)">39</text>
</g>
<g font-size="1.3" fill="#0000c2">
<text x="292.1" y="194.5">LED an IO2 wie beim DevKit: Firmware meldet Status darueber.</text>
<text x="292.1" y="202.1">J3: 1 GND, 2 ESP_TXD -&gt; RX des Adapters,</text>
<text x="292.1" y="204.2">3 ESP_RXD -&gt; TX des Adapters, 4 +5V vom Adapter (JP1 ziehen!)</text>
</g>
</svg>
